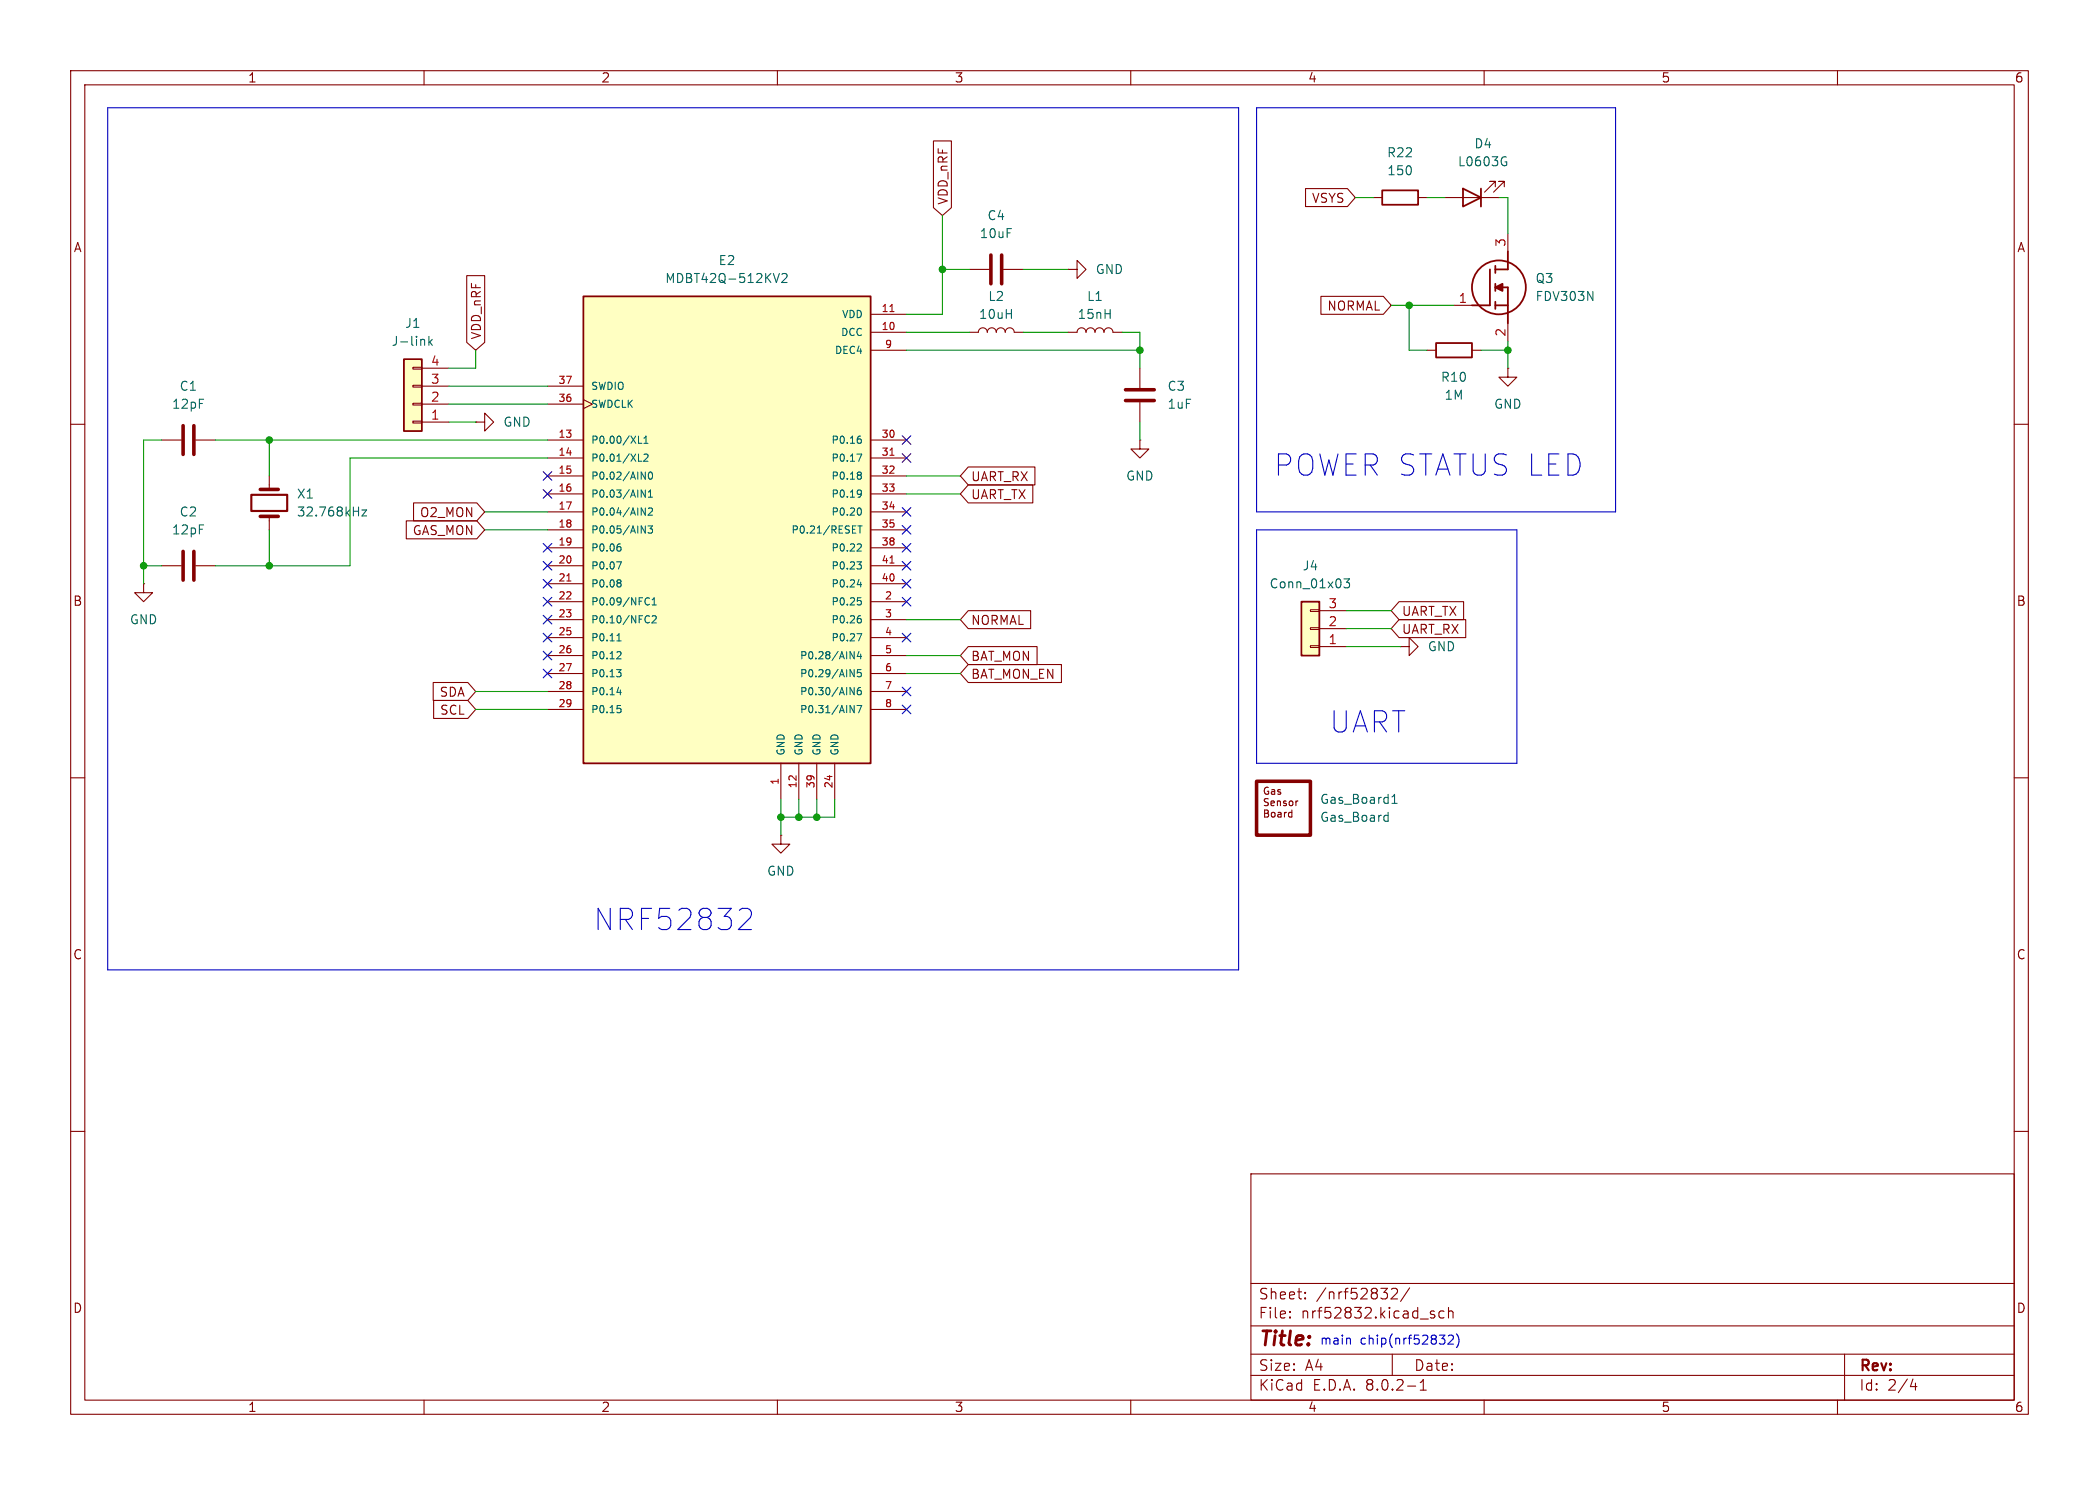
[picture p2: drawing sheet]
<svg xmlns="http://www.w3.org/2000/svg" width="297mm" height="210mm" viewBox="0 0 297 210" stroke-linecap="round" stroke-linejoin="round" font-family="sans-serif">
<g fill="none" stroke="#840000" stroke-width=".15">
<path d="M10 10h277v190h-277zM12 12h273v186h-273zM60 10v2M110 10v2M160 10v2M210 10v2M260 10v2M10 60h2M137.2 47h1.2a.64 .64 0 0 1 .7-.6 .64 .64 0 0 1 .6 .6 .64 .64 0 0 1 .6-.6 .64 .64 0 0 1 .7 .6 .64 .64 0 0 1 .6-.6 .64 .64 0 0 1 .6 .6 .64 .64 0 0 1 .7-.6 .64 .64 0 0 1 .6 .6h1.3M285 60h2M22.9 62.2h2.8M27.7 62.2h2.8"/>
<path d="M20.3 82.6v1.2h1.3l-1.3 1.3-1.3-1.3h1.3M20.3 82.6h.1M198.1 91.4h1.3v-1.2l1.3 1.2-1.3 1.3v-1.3M198.1 91.4h.1M10 110h2M285 110h2M10 160h2M285 160h2M177 166h108v32h-108zM60 198v2M110 198v2M160 198v2"/>
<path d="M177 194.5h108M177 191.5h108M177 187.5h108M177 181.5h108M182.5 186.3h.1l-.1 .1M182.5 186.3v.1M182.5 185.5v.1M182.5 185.5h.1l-.1 .1M184.7 183.6v.1M184.7 183.6h-.1l.1 .1M184.7 182.8v.1M184.7 182.8h-.1l.1 .1"/>
<path d="M196.9 182.3l.2-.1 .5 .1a.41 .41 0 0 1 .1 .5l-.9 .9h.9M197 191.5v3M199.2 196h1.1M199.5 182.1l-1.3 2M201 196.6h.8M201 195.5l.4-.4v1.5M202.6 185.9l.4 .1v.2l-.2 .2h-.3M202.6 185.4l.4 .1M204.3 185.5l-.4-.1-.3 .3v.4l.1 .2 .2 .1 .4-.1M205 185.5a.37 .37 0 0 1 .6 .1v.8M205 184.9v1.5M210 198v2"/>
<path d="M260 198v2M261 191.5v6.5M270.7 195l-.4 1.1h.9M271 195.6v1"/>
</g>
<path d="M25.9 60.2v4.1M27.4 60.2v4.1" fill="none" stroke="#840000" stroke-width=".51"/>
<path d="M184.1 85.1h2.6v7.6h-2.6z" fill="#ffffc2"/>
<path d="M137.2 38.1h2.8M142 38.1h2.8M185.4 86.2h1.3v.3h-1.3zM185.4 88.8h1.3v.2h-1.3zM185.4 91.3h1.3v.3h-1.3zM186.7 91.4h3.8M186.7 88.9h3.8M186.7 86.4h3.8" fill="none" stroke="#840000" stroke-width=".15"/>
<path d="M184.1 85.1h2.6v7.6h-2.6z" fill="none" stroke="#840000" stroke-width=".25"/>
<path d="M190.2 81.9h.8l-.5 .4 .4 .2v.5l-.2 .1h-.4l-.1-.1" fill="none" stroke="#006464" stroke-width=".15"/>
<path d="M140.2 36.1v4M141.7 36.1v4" fill="none" stroke="#840000" stroke-width=".51"/>
<path d="M82.5 41.9h40.7v66.1h-40.7z" fill="#ffffc2"/>
<path d="M82.5 41.9h40.7v66.1h-40.7z" fill="none" stroke="#840000" stroke-width=".25"/>
<g fill="none" stroke="#840000" stroke-width=".15">
<path d="M151.1 38.1h1.3v-1.3l1.3 1.3-1.3 1.3v-1.3M151.1 38.1h.1M77.5 57.2h5M77.5 54.6h5M82.5 56.5l1.3 .7-1.3 .6M123.2 47h5.1M123.2 44.5h5.1M123.2 49.5h5.1M151.1 47h1.3a.64 .64 0 0 1 .6-.6 .64 .64 0 0 1 .7 .6 .64 .64 0 0 1 .6-.6 .64 .64 0 0 1 .6 .6 .64 .64 0 0 1 .7-.6 .64 .64 0 0 1 .6 .6 .64 .64 0 0 1 .6-.6 .64 .64 0 0 1 .7 .6h1.2M161.3 52.1v2.8M161.3 56.9v2.8M77.5 62.2h5"/>
<path d="M77.5 64.8h5M77.5 77.5h5M77.5 67.3h5M77.5 69.9h5M77.5 72.4h5M77.5 74.9h5M123.2 62.2h5.1M123.2 64.8h5.1M123.2 77.5h5.1M123.2 67.3h5.1M123.2 69.9h5.1M123.2 72.4h5.1"/>
<path d="M123.2 74.9h5.1M161.3 62.2v1.3h1.3l-1.3 1.3-1.3-1.3h1.3M161.3 62.2h.1M22.9 80h2.8M27.7 80h2.8M77.5 85.1h5M77.5 80h5M77.5 82.6h5M77.5 90.2h5M77.5 92.7h5M77.5 95.3h5M77.5 97.8h5"/>
<path d="M77.5 87.6h5M123.2 85.1h5.1M123.2 80h5.1M123.2 82.6h5.1M123.2 90.2h5.1M123.2 92.7h5.1M123.2 95.3h5.1M123.2 97.8h5.1M123.2 87.6h5.1M77.5 100.3h5M110.5 108v5M113 108v5"/>
<path d="M115.6 108v5M118.1 108v5M123.2 100.3h5.1"/>
</g>
<path d="M125.9 44.1h.6M125.9 64.4h.6M125.9 79.6h.6M80.2 82.2h.6" fill="none" stroke="#a90000" stroke-width=".15"/>
<g fill="none" stroke="#006464" stroke-width=".15">
<path d="M109.4 38.7l.5 1.2 .4-1.2M110.6 38.8l.2-.1h.3l.2 .1 .1 .2-.1 .2-.7 .7h.8M87.2 79.5h.7l-.4 1M87.6 76.9h.2M87.7 77.3l.2 .2v.2l-.2 .2M90.3 62.7h.5M90.3 65.2h.5M90.7 66.8l.6 1v-1M90.7 69.3l.6 1v-1M90.7 71.8l.6 1.1v-1.1M90.7 74.4l.6 1v-1M91.1 62.7h.6"/>
<path d="M91.1 62l.3-.3v1M91.1 64.3l.4-.1 .2 .3-.6 .7h.6M91.7 74.4h.6l-.3 .4 .3 .1v.4l-.2 .1-.4-.1M91.7 71.9l.4-.1 .2 .3-.6 .8h.6M91.7 70.3h.6M91.7 69.6l.3-.3v1M91.9 66.8h.1a.54 .54 0 0 1 .3 .5 .54 .54 0 0 1-.3 .5 .68 .68 0 0 1-.1-1zM121.3 64.2h.6l-.4 1M121.3 79.5h.6l-.4 .3 .3 .1 .1 .4-.2 .2h-.3M121.4 74.4h.6M121.4 76.9l.4 .1 .1 .2-.6 .7h.6M121.5 62.1h.3l.1 .2-.1 .3-.3 .1"/>
<path d="M121.5 66.8h.3l.1 .1-.2 .3M121.5 69.3l.3 .1a.67 .67 0 0 1-.2 .9M121.5 67.2h.2M121.6 61.7h.2M121.6 71.8a.64 .64 0 0 1 0 1.1M121.7 67.2l.1 .1 .1 .3-.1 .1-.3 .1M121.7 74.4v1M121.9 69.7l-.1 .2h-.3M87.2 94.7h.7l-.4 .4M87.3 90.6h.6M87.3 97.9h.6M87.3 99.8h.5"/>
<path d="M87.4 89.9l.2-.3v1M87.7 82l.2 .2-.2 .2 .1 .1 .1 .3-.2 .2M87.7 92.2l.2 .1-.1 .3-.6 .6h.7M87.7 95.1l.2 .2v.2l-.2 .2M87.8 97.6v.7M91.5 84.6l.2-.1 .2 .1M91.7 87.1l.2 .1M91.9 85.5l-.2 .1-.2-.1M91.9 88l-.2 .1M92.3 85.6h.6M92.3 87.2l.4-.1 .2 .3-.7 .7h.7M92.3 84.8l.3-.3v1.1"/>
<path d="M120.3 92.2l.6 1v-1M120.3 94.7l.6 1v-1M120.3 97.2l.6 1.1v-1.1M120.3 99.8l.6 1v-1M121.3 99.8h.6l-.4 1M121.3 89.6h.6l-.4 1M121.3 82.7h.6M121.3 84.5h.5M121.4 84.9h.3l.2 .2-.1 .4-.4 .1M121.5 87.5h.3l.1 .2-.1 .3-.3 .1M121.5 92.1l-.2 .7h.6M121.6 87.1h.2"/>
<path d="M121.8 97.2l-.3 .1a.68 .68 0 0 0 0 1l.3-.1 .1-.4-.2-.2-.3 .1-.1 .1M121.8 82.3v.7M121.8 92.5v.7M121.8 94.7h-.5v.5l.1-.1h.4l.1 .2-.1 .3-.1 .1-.4-.1M87.7 100.2l.2 .2v.2l-.2 .2"/>
</g>
<path d="M159.3 56.6h4M159.3 55.1h4M25.9 78v4M27.4 78v4" fill="none" stroke="#840000" stroke-width=".51"/>
<path d="M57.1 50.8h2.6v10.2h-2.6z" fill="#ffffc2"/>
<g fill="none" stroke="#840000" stroke-width=".15">
<path d="M132.1 19.9h2.5v9.5l-1.3 1.1-1.2-1.1zM66 39h2.6v9.4l-1.3 1.1-1.3-1.1zM184.7 26.7h6l1.1 1.2-1.1 1.3h-6zM194.3 27.9h1.3M200.7 27.9h1.2M204.5 27.9h7.6M211.6 26.4v-.7h-.8h.8l-1.5 1.5M212.9 26.4v-.7h-.8h.8l-1.6 1.5M213.4 33v2.6M58.4 51.9h1.3v.3h-1.3zM58.4 54.5h1.3v.2h-1.3zM58.4 57h1.3v.3h-1.3z"/>
<path d="M58.4 59.6h1.3v.2h-1.3zM59.7 59.7h3.8M59.7 57.2h3.8M59.7 54.6h3.8M59.7 52.1h3.8M67.3 59.7h1.3v-1.3l1.2 1.3-1.2 1.3v-1.3M67.3 59.7h.1M186.9 41.9h8.8l1.1 1.3-1.1 1.3h-8.8zM201.9 49.5h1.3M205.7 43.2h2.6M208.3 49.5h1.2M213.4 52.1v1.2h1.2l-1.2 1.3-1.3-1.3h1.3"/>
<path d="M213.4 52.1h.1M213.4 45.7v2.6M38.1 67.3v1.9M38.1 73v1.9M57.5 73.7h10l1.1 1.2-1.1 1.3h-10zM58.5 71.1h9l1.1 1.3-1.1 1.3h-9zM137 66h9.4v2.6h-9.4l-1.1-1.3zM137 68.6h9.1v2.5h-9.1l-1.1-1.2zM61.3 96.5h4.9l1.1 1.3-1.1 1.3h-4.9zM61.4 99.1h4.8l1.1 1.2-1.1 1.3h-4.8zM137 86.4h8.8v2.5h-8.8l-1.1-1.3zM137 94h13.2v2.5h-13.2l-1.1-1.2z"/>
<path d="M137 91.4h9.7v2.6h-9.7l-1.1-1.3zM198 87.6h9.4v2.6h-9.4l-1.2-1.3zM198 85.1h9.1v2.5h-9.1l-1.2-1.2zM110.5 118.1v1.3h1.3l-1.3 1.3-1.3-1.3h1.3M110.5 118.1h.1M182.7 114.9h.1M182.8 114.5v1M182.8 115.5h-.1M183.7 113.3h-.2"/>
</g>
<g fill="none" stroke="#840000" stroke-width=".25">
<path d="M195.6 26.9h5.1v2.1h-5.1zM207 26.7l2.5 1.2-2.5 1.3zM209.5 26.7v2.5M210.8 38.1v5.1h-2.5M211.6 37.6v1M213.4 35.6v2.5h-1.8M57.1 50.8h2.6v10.2h-2.6zM203.2 48.5h5.1v2h-5.1zM211.6 43.2h1.8M211.6 40.1v1M211.6 42.7v1M211.6 40.6h1.8v5.1"/>
<circle cx="212.1" cy="40.6" r="3.8"/>
</g>
<path d="M212.8 22.2h.3M213 22.9h.2v.4l-.2 .1M60 48.1l.1 .7M60.7 47.6v1.2M60.8 48.4l.4 .4M61.2 48l-.5 .5M51.2 72.1h.7l-.7 .9h.7M196.1 115.3l.3 .1M196.4 114.9v1.2M196.4 116.1h-.3M197 113.6h.7M197 112.7l.3-.4v1.3" fill="none" stroke="#006464" stroke-width=".15"/>
<path d="M211.6 40.6l1-.5v1z" fill="#840000" stroke="#840000" stroke-width=".25"/>
<path d="M35.6 70h5v2.3h-5z" fill="none" stroke="#840000" stroke-width=".3"/>
<path d="M36.8 69.2h2.6M36.8 73h2.6" fill="none" stroke="#840000" stroke-width=".51"/>
<path d="M177.8 110.5h7.6v7.6h-7.6z" fill="none" stroke="#840000" stroke-width=".5"/>
<path d="M15.2 15.2h160.1v122h-160.1zM177.8 15.2h50.8v57.2h-50.8zM177.8 74.9h36.8v33.1h-36.8zM105 128.5h.8a.81 .81 0 0 1 .4 1.2l-1.7 1.8h1.8M191 189.3l.1 .8M203.7 188.8h.7l-.4 .5M204.3 189.4l.1 .1v.3l-.1 .2M204.9 188.9l.2-.1h.3l.2 .1 .1 .3-.1 .2-.7 .7h.8M206.1 188.6a1.46 1.46 0 0 1 0 2" fill="none" stroke="#0000c2" stroke-width=".15"/>
<g fill="none" stroke="#009600" stroke-width=".15">
<path d="M133.3 30.5v14h-5M133.3 38.1h3.9M144.8 38.1h6.3M191.8 27.9h2.5M201.9 27.9h2.6M212.1 27.9h1.3v5.1M63.5 59.7h3.8M63.5 57.2h14M63.5 54.6h14M67.3 49.5v2.6h-3.8M128.3 49.5h33M128.3 47h8.9"/>
<path d="M144.8 47h6.3M158.7 47h2.6v5.1M161.3 59.7v2.5M196.8 43.2h8.9M199.4 43.2v6.3h2.5M209.5 49.5h3.9M213.4 48.3v3.8M22.9 62.2h-2.6v20.4M30.5 62.2h47M38.1 62.2v5.1M38.1 74.9v5.1M68.6 72.4h8.9"/>
<path d="M68.6 74.9h8.9M77.5 64.8h-28v15.2h-19M128.3 67.3h7.6M128.3 69.9h7.6M20.3 80h2.6M67.3 97.8h10.2M128.3 87.6h7.6M128.3 95.3h7.6M128.3 92.7h7.6M190.5 86.4h6.3M190.5 88.9h6.3M190.5 91.4h7.6"/>
<path d="M67.3 100.3h10.2M110.5 113v5.1M113 113v2.6M115.6 113v2.6M118.1 113v2.6h-7.6"/>
</g>
<g fill="none" stroke="#000084" stroke-width=".15">
<path d="M76.9 79.4l1.2 1.2M76.9 69.2l1.2 1.3M76.9 66.7l1.2 1.2M76.9 76.9l1.2 1.2M78.1 79.4l-1.2 1.2M78.1 69.2l-1.2 1.3M78.1 66.7l-1.2 1.2M78.1 76.9l-1.2 1.2M127.7 79.4l1.2 1.2M127.7 76.9l1.2 1.2M127.7 74.3l1.2 1.2M127.7 71.8l1.2 1.2"/>
<path d="M127.7 64.2l1.2 1.2M127.7 61.6l1.2 1.2M128.9 79.4l-1.2 1.2M128.9 76.9l-1.2 1.2M128.9 74.3l-1.2 1.2M128.9 71.8l-1.2 1.2M128.9 64.2l-1.2 1.2M128.9 61.6l-1.2 1.2M76.9 89.6l1.2 1.2M76.9 81.9l1.2 1.3M76.9 84.5l1.2 1.2M76.9 87l1.2 1.2"/>
<path d="M76.9 94.6l1.2 1.3M76.9 92.1l1.2 1.2M78.1 89.6l-1.2 1.2M78.1 81.9l-1.2 1.3M78.1 84.5l-1.2 1.2M78.1 87l-1.2 1.2M78.1 94.6l-1.2 1.3M78.1 92.1l-1.2 1.2M127.7 84.5l1.2 1.2M127.7 81.9l1.2 1.3M127.7 99.7l1.2 1.2M127.7 97.2l1.2 1.2"/>
<path d="M127.7 89.6l1.2 1.2M128.9 84.5l-1.2 1.2M128.9 81.9l-1.2 1.3M128.9 99.7l-1.2 1.2M128.9 97.2l-1.2 1.2M128.9 89.6l-1.2 1.2"/>
</g>
<g fill="#009600" stroke="#009600" stroke-width=".15">
<circle cx="113" cy="115.6" r=".46"/>
<circle cx="110.5" cy="115.6" r=".46"/>
<circle cx="115.6" cy="115.6" r=".46"/>
<circle cx="161.3" cy="49.5" r=".46"/>
<circle cx="133.3" cy="38.1" r=".46"/>
<circle cx="38.1" cy="62.2" r=".46"/>
<circle cx="38.1" cy="80" r=".46"/>
<circle cx="20.3" cy="80" r=".46"/>
<circle cx="213.4" cy="49.5" r=".46"/>
<circle cx="199.4" cy="43.2" r=".46"/>
</g>
<g font-size="4.2" fill="#0000c2">
<text x="180.1" y="67.6">POWER STATUS LED</text>
<text x="188" y="103.9">UART</text>
<text x="83.8" y="131.8">NRF52832</text>
</g>
<text font-size="2.8" fill="#840000" x="178" y="190.9">Title:</text>
<g font-size="2.1" fill="#840000">
<text x="178" y="184">Sheet:</text>
<text x="186.2" y="184">/nrf52832/</text>
<text x="178" y="186.7">File:</text>
<text x="184.1" y="186.7">nrf52832.kicad_sch</text>
<text x="178" y="196.9">KiCad</text>
<text x="178" y="194.1">Size:</text>
<text x="184.7" y="194.1">A4</text>
<text x="185.7" y="196.9">E.D.A.</text>
<text x="193.3" y="196.9">8.0.2-1</text>
<text x="200" y="194.1">Date:</text>
<text x="263" y="194.3">Rev:</text>
<text x="263" y="196.9">Id:</text>
<text x="267.1" y="196.9">2/4</text>
</g>
<g font-size="1.8" fill="#840000">
<text x="35" y="11.9">1</text>
<text x="85" y="11.9">2</text>
<text x="135" y="11.9">3</text>
<text x="185" y="11.9">4</text>
<text x="235" y="11.9">5</text>
<text x="285" y="11.9">6</text>
<text x="134.3" y="29.1" transform="rotate(-90 134.3 29.1)">VDD_nRF</text>
<text x="185.5" y="28.9">VSYS</text>
<text x="10.3" y="35.9">A</text>
<text x="285.3" y="35.9">A</text>
<text x="187.7" y="44.1">NORMAL</text>
<text x="68.3" y="48.1" transform="rotate(-90 68.3 48.1)">VDD_nRF</text>
<text x="137.3" y="68.3">UART_RX</text>
<text x="137.3" y="70.8">UART_TX</text>
<text x="58.3" y="75.9">GAS_MON</text>
<text x="59.3" y="73.3">O2_MON</text>
<text x="10.3" y="85.9">B</text>
<text x="137.3" y="88.6">NORMAL</text>
<text x="198.3" y="89.9">UART_RX</text>
<text x="198.3" y="87.3">UART_TX</text>
<text x="285.3" y="85.9">B</text>
<text x="137.3" y="93.7">BAT_MON</text>
<text x="62.1" y="98.7">SDA</text>
<text x="62.2" y="101.3">SCL</text>
<text x="137.3" y="96.2">BAT_MON_EN</text>
<text x="10.3" y="135.9">C</text>
<text x="285.3" y="135.9">C</text>
<text x="10.3" y="185.9">D</text>
<text x="285.3" y="185.9">D</text>
<text x="35" y="199.9">1</text>
<text x="85" y="199.9">2</text>
<text x="135" y="199.9">3</text>
<text x="185" y="199.9">4</text>
<text x="235" y="199.9">5</text>
<text x="285" y="199.9">6</text>
</g>
<g font-size="1.8" fill="#006464">
<text x="196.2" y="22.5">R22</text>
<text x="206.2" y="23.7">L0603G</text>
<text x="208.5" y="21.2">D4</text>
<text x="196.2" y="25">150</text>
<text x="138.5" y="33.9">10uF</text>
<text x="139.6" y="31.3">C4</text>
<text x="94" y="40.2">MDBT42Q-512KV2</text>
<text x="101.6" y="37.7">E2</text>
<text x="154.9" y="39">GND</text>
<text x="217.2" y="40.2">Q3</text>
<text x="57.2" y="46.6">J1</text>
<text x="138.4" y="45.3">10uH</text>
<text x="139.7" y="42.8">L2</text>
<text x="152.4" y="45.3">15nH</text>
<text x="153.7" y="42.8">L1</text>
<text x="217.2" y="42.8">FDV303N</text>
<text x="55.3" y="49.1">J-link</text>
<text x="24.2" y="58">12pF</text>
<text x="25.3" y="55.5">C1</text>
<text x="165.1" y="55.5">C3</text>
<text x="165.1" y="58">1uF</text>
<text x="203.8" y="54.2">R10</text>
<text x="204.3" y="56.7">1M</text>
<text x="211.3" y="58">GND</text>
<text x="71.1" y="60.6">GND</text>
<text x="41.9" y="70.7">X1</text>
<text x="159.3" y="68.2">GND</text>
<text x="24.2" y="75.8">12pF</text>
<text x="25.3" y="73.3">C2</text>
<text x="41.9" y="73.3">32.768kHz</text>
<text x="179.5" y="83.4">Conn_01x03</text>
<text x="184.2" y="80.9">J4</text>
<text x="18.3" y="88.5">GND</text>
<text x="201.9" y="92.3">GND</text>
<text x="186.7" y="113.9">Gas_Board1</text>
<text x="186.7" y="116.4">Gas_Board</text>
<text x="108.5" y="124.1">GND</text>
</g>
<g font-size="1.8" fill="#a90000">
<text x="213.1" y="35" transform="rotate(-90 213.1 35)">3</text>
<text x="206.3" y="42.9">1</text>
<text x="213.1" y="47.7" transform="rotate(-90 213.1 47.7)">2</text>
<text x="60.9" y="51.8">4</text>
<text x="60.9" y="59.4">1</text>
<text x="60.9" y="56.9">2</text>
<text x="60.9" y="54.4">3</text>
<text x="187.9" y="88.6">2</text>
<text x="187.9" y="86.1">3</text>
<text x="187.9" y="91.2">1</text>
</g>
<g font-size="1.8" fill="#0000c2">
<text x="186.7" y="190.2">main</text>
<text x="192.5" y="190.2">chip(nrf52832)</text>
</g>
<g font-size="1.4" fill="#006464">
<text x="118.9" y="47.7">DCC</text>
<text x="119" y="45.2">VDD</text>
<text x="118" y="50.3">DEC4</text>
<text x="83.6" y="57.9">SWDCLK</text>
<text x="83.6" y="55.3">SWDIO</text>
<text x="83.6" y="63">P0.00/XL1</text>
<text x="83.6" y="65.5">P0.01/XL2</text>
<text x="117.5" y="63">P0.16</text>
<text x="117.5" y="65.5">P0.17</text>
<text x="83.6" y="68">P0.02/AIN0</text>
<text x="83.6" y="70.6">P0.03/AIN1</text>
<text x="117.5" y="68">P0.18</text>
<text x="117.5" y="70.6">P0.19</text>
<text x="83.6" y="73.1">P0.04/AIN2</text>
<text x="83.6" y="75.7">P0.05/AIN3</text>
<text x="111.9" y="75.7">P0.21/RESET</text>
<text x="117.5" y="73.1">P0.20</text>
<text x="83.6" y="78.2">P0.06</text>
<text x="83.6" y="80.7">P0.07</text>
<text x="83.6" y="83.3">P0.08</text>
<text x="117.5" y="78.2">P0.22</text>
<text x="117.5" y="83.3">P0.24</text>
<text x="117.5" y="80.7">P0.23</text>
<text x="83.6" y="85.8">P0.09/NFC1</text>
<text x="83.6" y="88.4">P0.10/NFC2</text>
<text x="117.5" y="85.8">P0.25</text>
<text x="117.5" y="88.4">P0.26</text>
<text x="83.6" y="90.9">P0.11</text>
<text x="83.6" y="93.4">P0.12</text>
<text x="83.6" y="96">P0.13</text>
<text x="113.1" y="93.4">P0.28/AIN4</text>
<text x="113.1" y="96">P0.29/AIN5</text>
<text x="117.5" y="90.9">P0.27</text>
<text x="83.6" y="98.5">P0.14</text>
<text x="83.6" y="101.1">P0.15</text>
<text x="113.1" y="98.5">P0.30/AIN6</text>
<text x="113.1" y="101.1">P0.31/AIN7</text>
<text x="111.2" y="106.9" transform="rotate(-90 111.2 106.9)">GND</text>
<text x="113.8" y="106.9" transform="rotate(-90 113.8 106.9)">GND</text>
<text x="116.3" y="106.9" transform="rotate(-90 116.3 106.9)">GND</text>
<text x="118.8" y="106.9" transform="rotate(-90 118.8 106.9)">GND</text>
</g>
<g font-size="1.4" fill="#a90000">
<text x="124.6" y="46.7">10</text>
<text x="124.6" y="44.2">11</text>
<text x="125.1" y="49.3">9</text>
<text x="78.9" y="56.9">36</text>
<text x="78.9" y="54.4">37</text>
<text x="78.9" y="62">13</text>
<text x="78.9" y="64.5">14</text>
<text x="124.6" y="62">30</text>
<text x="124.6" y="64.5">31</text>
<text x="78.9" y="67.1">15</text>
<text x="78.9" y="69.6">16</text>
<text x="124.6" y="67.1">32</text>
<text x="124.6" y="69.6">33</text>
<text x="78.9" y="77.2">19</text>
<text x="78.9" y="72.1">17</text>
<text x="78.9" y="74.7">18</text>
<text x="124.6" y="72.1">34</text>
<text x="124.6" y="74.7">35</text>
<text x="124.6" y="77.2">38</text>
<text x="78.9" y="79.8">20</text>
<text x="78.9" y="82.3">21</text>
<text x="124.6" y="82.3">40</text>
<text x="124.6" y="79.8">41</text>
<text x="78.9" y="89.9">25</text>
<text x="78.9" y="84.8">22</text>
<text x="78.9" y="87.4">23</text>
<text x="125.1" y="84.8">2</text>
<text x="125.1" y="87.4">3</text>
<text x="125.1" y="89.9">4</text>
<text x="78.9" y="92.5">26</text>
<text x="78.9" y="95">27</text>
<text x="125.1" y="92.5">5</text>
<text x="125.1" y="95">6</text>
<text x="78.9" y="97.5">28</text>
<text x="78.9" y="100.1">29</text>
<text x="125.1" y="97.5">7</text>
<text x="125.1" y="100.1">8</text>
<text x="110.2" y="111.1" transform="rotate(-90 110.2 111.1)">1</text>
<text x="112.8" y="111.6" transform="rotate(-90 112.8 111.6)">12</text>
<text x="115.3" y="111.6" transform="rotate(-90 115.3 111.6)">39</text>
<text x="117.9" y="111.6" transform="rotate(-90 117.9 111.6)">24</text>
</g>
<g font-size="1.4" fill="#840000">
<text x="178.6" y="112.7">Gas</text>
<text x="178.6" y="114.4">Sensor</text>
<text x="178.6" y="116">Board</text>
</g>
</svg>
